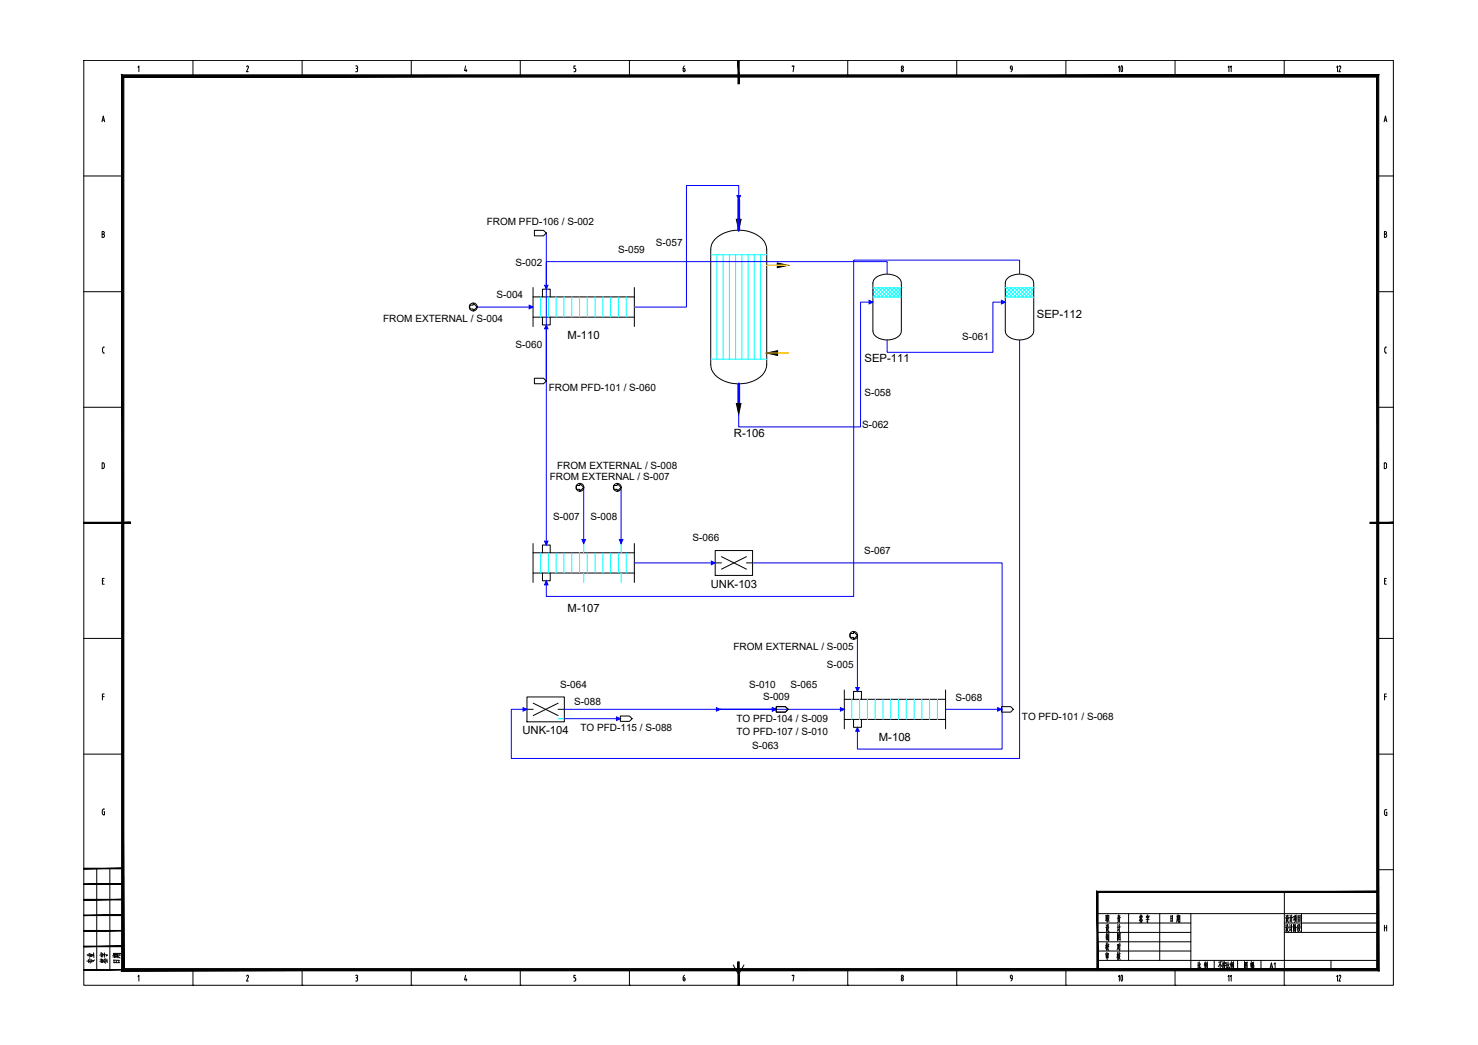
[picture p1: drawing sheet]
<svg xmlns="http://www.w3.org/2000/svg" width="420mm" height="297mm" viewBox="0 0 420 297" stroke-linecap="round" stroke-linejoin="round" font-family="sans-serif">
<g fill="none" stroke="#000" stroke-width=".28">
<path d="M23.8 17.2h372.3v262.9h-372.3zM39.2 19.1l.3-.4v1.7M54.8 17.2h.1M54.8 17.2v4.4M70.1 19l.3-.3 .2 .2-.5 1.5h.5M85.9 17.2h.1M85.9 17.2v4.4M101.1 18.7h.3M101.2 19.5h.2M101.4 18.7l.2 .2v.4l-.2 .2 .3 .3M101.6 19.8v.3M116.9 17.2h.1"/>
<path d="M116.9 17.2v4.4M132.4 18.7l-.3 1.4h.6M132.5 19.7v.7M147.9 17.2h.1M147.9 17.2v4.4M163.6 18.7h-.5v.8a.47 .47 0 0 1 .6 .4 .47 .47 0 0 1-.6 .5M178.9 17.2h.1M178.9 17.2v4.4M194.2 19.5a.45 .45 0 0 1 .5 .3 .45 .45 0 0 1-.4 .5zM194.6 18.7l-.4 .8M210 17.2h.1M225.2 18.9v-.2h.5l-.2 1.7"/>
<path d="M241 17.2h.1M241 17.2v4.4M256.4 19.5a.38 .38 0 0 1 .4 .4 .38 .38 0 0 1-.5 .3zM272 17.2h.1M272 17.2v4.4M287.5 19.7h.3M287.5 19.6a.43 .43 0 0 1-.3-.5 .43 .43 0 0 1 .4-.3l.1 1.1-.3 .5M303 17.2h.1M303 17.2v4.4M334 17.2h.1M334 17.2v4.4M365.1 17.2h.1"/>
<path d="M365.1 17.2v4.4M29 34.6l.4-1.6 .3 1.6M29.1 34.1h.6M101.1 20.4h.3M101.7 20l-.3 .4M393.5 34.6l.4-1.6 .3 1.6M393.6 34.1h.6M23.8 50h11.1M391.7 50h4.4M396.1 50h.1M29.4 66.5l.2-.1v-.4l-.6-.2v1.7h.4l.3-.3v-.4l-.7-.2M393.9 66.5l.2-.1v-.4l-.5-.2v1.7h.3l.3-.3v-.4l-.6-.2"/>
<path d="M23.8 82.9h11.1M29.2 99.1v.8M29.2 99.9l.3 .4M29.4 98.7h.3M29.5 98.7l-.3 .4M391.7 82.9h4.4M393.6 99.1v.8M393.7 99.9l.1 .4 .4 .1M394.2 98.7h-.4l-.1 .4M396.1 82.9h.1M23.8 115.8h11.1M29.4 100.4h.3"/>
<path d="M391.7 115.8h4.4M396.1 115.8h.1M29 131.6h.5l.2 .5-.1 .8-.6 .3zM393.8 131.6h-.3v1.6h.3M393.8 131.6l.4 .4M394.2 132.1v.6M394.2 132.7l-.4 .5M396.1 148.6h.1M29.1 165.1h.4M29.6 164.4h-.5v1.7h.5M393.6 165.1h.4M394.1 164.4h-.5v1.7h.5"/>
<path d="M23.8 181.5h11.1M29.1 198h.5M29.6 197.3h-.5v1.7M391.7 181.5h4.4M393.6 198h.5M394.1 197.3h-.5v1.7M396.1 181.5h.1M23.8 214.4h11.1M391.7 214.4h4.4M396.1 214.4h.1M29.1 230.4v.8M29.5 230.7h.2v.9l-.4-.1-.2-.4"/>
<path d="M29.7 230h-.4l-.2 .4M393.9 230.2h.3M393.9 230.1l-.3 .5v.9l.3 .3M394 230.9h.2v.9h-.3M27.5 246.9v28.8M31.2 246.9v28.8M312 259.7h79.7M320.8 259.7v13.3M329.7 259.7v13.3M338.5 259.7v16M365.1 253.5v26.6M370 259.7v5.3"/>
<path d="M391.7 247.2h4.4M396.1 247.2h.1M39.2 277.6l.3-.4v1.7M54.8 275.7v4.4M70.4 277.2l.2 .2v.3M70.4 277.2l-.3 .3M70.6 277.8l-.5 1.1h.5M85.9 275.7v4.4M101.1 277.2h.3M101.1 278.9h.3M101.2 277.9h.2M101.4 277.2l.3 .3-.3 .4"/>
<path d="M101.4 277.9l.3 .4M101.6 278.3v.2M101.7 278.5l-.3 .3M116.9 275.7v4.4M132.4 277.2l-.3 1.3h.6M132.5 278.2v.7M147.9 275.7v4.4M163.1 278.9h.3M163.6 277.2h-.5v.7l.5 .1v.5M163.7 278.5l-.3 .3M178.9 275.7v4.4M194.2 278.5l.3 .3 .3-.3"/>
<path d="M194.2 277.9l.5 .1v.5M194.2 277.9v.6M194.6 277.2l-.4 .7M208.4 274.3l1.6 2.7 1.5-2.7M225.2 277.4v-.2h.5l-.2 1.7M241 275.7v4.4M256.2 278.5l.3-.6 .2 .2v.4M256.2 278.5l.3 .3 .3-.3M272 275.7v4.4M287.2 277.5l.3-.3 .3 .3M287.2 277.8l.3 .3M287.2 277.6v.2"/>
<path d="M287.5 278.2h.3M287.8 278.1l-.4 .7M287.8 277.6v.5M303 275.7v4.4M312 273h79.7M312 262.4h26.5M312 265h26.5M312 267.7h26.5M312 270.3h26.5M324.1 261.6l.1 .3M324.2 260l-.2 .9M324.2 260.5l.1 .3"/>
<path d="M324.3 261.5v.4M324.3 260.8l.6 .8M324.3 260.7l-.4 1M324.4 260.4l-.3 .1M324.5 261.3l-.4 .1M324.6 260.1l-.2 .6M324.6 261.5l-.1 .6M324.6 260.5v.3M324.7 262.1l-.7 .1M324.8 260.4l-.3 .1M325.9 260.4v.4M326.2 260l.1 .4"/>
<path d="M326.2 261v1.2l-.2-.3M326.4 260.8h-.4M326.5 260.7l-.3 .4M326.6 260.4l-.7 .1M326.7 260.4l-.2 .4M326.7 261.3l-.9 .1M332.9 260.3v1.7M333.2 261l-.3 .1M333.3 261.7l-.4 .1M333.3 260.3l-.4 .2M333.3 260.3v1.6M334 275.7v4.4"/>
<path d="M334.7 260.1v1.3M334.7 261.6l-.2 .6M334.8 261.6l.1 .3M334.9 260.8h-.2M334.9 261.1h-.2M335 260l-.1 1.4M335.1 260.4l-.6 .1M335.1 261.4l-.6 .1M335.2 260.3l-.1 1.9M335.4 260.8h-.2M335.4 261.2l-.3 .1M335.4 260.2v2l-.2-.2"/>
<path d="M335.4 260.3h-.2M340.6 273.5v1.7M340.9 274.3l-.3 .1M340.9 274.9l-.4 .5M340.9 273.4v1.8l.3 .2h.1v-.5M341.3 274l-.4 .6M342.5 273.8v1.7M342.6 273.4l-.3 1M342.7 274.4l.1 .3M342.8 273.7l-.2 .9M342.9 274.1l-.2 .1M342.9 274.1l-.2 1.2"/>
<path d="M343 273.7l-.4 .1M343.1 273.9v1M343.2 273.4v2l-.1-.2M345.2 273v2.7M346.9 273.9v1.5M346.9 273.4l-.6 1.4M347 274.1l.3 .6M347.3 273.4l-.9 .1M347.7 273.3v2.1l-.2-.2M347.8 274.3l-.3 .3M347.8 273.9l-.3 .1M347.9 273.6l-.1 .5"/>
<path d="M348.1 273.9l-.1 .9 .3 .6M348.1 273.3v.3M348.2 274.4l-.4 1.1M348.3 273.8h-.4M348.4 273.6l-.1 .4M348.4 274.4l-.6 .1M348.7 273.5v1.7M349 274.2l-.3 .2M349.1 273.4v1.8l.2 .2h.2v-.5M349.4 274l-.3 .6M350 273.8v1.7M350.1 273.3l-.3 1.1"/>
<path d="M350.1 274.4l.2 .3M350.3 273.7l-.3 .9M350.3 274.1l-.1 .1M350.4 274.1l-.3 1.2M350.4 273.6l-.3 .2M350.5 273.9v1M350.7 273.3v2.1l-.2-.2M351.8 273v2.7M353.8 275.4v-2v2M353.8 275.3h.7M354.1 274.1l.4 .5M354.1 274.9l.1 .3"/>
<path d="M354.1 274.6l.1 .2M354.2 273.7l-.3 .6M354.3 273.9l-.2 .1M354.4 273.8l-.5 .9M354.5 273.4v2M354.5 273.5l-.7 .1M355.6 274l.3-.1-.1 .7M355.6 273.8v.9M355.7 273.3v2.2M356 274.4v1.1M356.1 273.8v.6M356.2 274.5v.9"/>
<path d="M356.3 273.8v.4l-.2 .1M356.3 273.8l-.2 .1M356.4 274.9l-.4 .1M356.4 275.3l-.4 .1M356.4 274.5l-.4 .1M356.4 274.4v1M356.4 273.5l-.4 .1M365.1 262.4h26.6M365.1 265h26.6M365.5 262.9l.1 .3M365.6 260.2l.1 .3M365.6 263.5v1"/>
<path d="M365.6 263.6h-.2M365.7 260.9h-.3M365.7 260.8v1M365.7 264.2l-.2 .5M365.8 261.1l.4-.1-.5 1.2M365.8 264l.4 .8h.1M365.8 261.5l-.2 .5M365.9 261.3l.5 .9M365.9 262.8l-.2 1M365.9 260.1l-.2 1M366 262.8l.1 .8h.2M366 262.9h-.1"/>
<path d="M366.1 260.1v.7l.3 .1M366.1 260.2l-.2 .1M366.1 263.8h-.3M366.2 263.7l-.6 1.1M366.6 262.8l.2 .4M366.7 263.4v1.2l.1-.5M366.7 260.1l.1 .4M366.7 263.5l-.2 .1M366.8 260.8l-.2 .1M366.8 260.7v1.2M366.9 261.5l-.2 .4M367.1 262.7v2.1"/>
<path d="M367.2 260.1v2.1M367.4 263.5l-.6 .1M367.5 260.8l-.6 .1M367.7 262.7v2.1M367.9 260.5v.9M367.9 262.9h-.2M367.9 262.8l-.1 1.4-.1-.2M368 260.5h-.3M368.1 261.3l-.4 .3M368.1 263.6l-.3 1.2M368.1 260.5v1.1M368.2 262.9l.4 .8"/>
<path d="M368.2 262.7l-.3 1M368.3 263.5v1.4M368.3 260.8l-.3 1.4M368.3 260.2l-.1 .5M368.3 261.6l.2 .5M368.5 260.6l-.4 .1M368.5 260.5v1.1M368.6 260.1l-.5 .2M368.9 262.9v1.8M369 260.2v1.9M369.1 263.6l-.2 .1M369.1 263.3l-.2 .1"/>
<path d="M369.1 264l-.3 .2M369.1 262.8l-.2 .3M369.3 264l.3 .7M369.3 262.8l-.1 .9M369.5 261.2l-.5 .1M369.5 260.8h-.5M369.5 262.8l.1 .7M369.5 262.9h-.2M369.5 263.8h-.2M369.6 263.7l-.5 1.1M369.6 261.7l-.6 .1M369.6 260.3l-.6 .1"/>
<path d="M369.6 260.2v1.9M378.4 273v2.7M393.6 263v1.7M393.6 263.7h.6M394.2 263v1.7M54.8 280.1h.1M85.9 280.1h.1M116.9 280.1h.1M147.9 280.1h.1M178.9 280.1h.1M210 280.1h.1M241 280.1h.1"/>
<path d="M272 280.1h.1M303 280.1h.1M334 280.1h.1M365.1 280.1h.1"/>
<circle cx="256.5" cy="19.1" r=".32"/>
<circle cx="256.5" cy="277.5" r=".32"/>
</g>
<g fill="#000" stroke="#000" stroke-width=".28">
<path d="M209.8 17.2l.3 6.6v-6.6zM209.8 17.2l.3 6.6h-.3z"/>
<path d="M34.6 21.3l.6 254v-253.4zM34.6 21.3l.6 254-.6 .7zM35.2 275.3l-.6 .7 356.8-.7zM34.6 276l356.8-.7 .6 .7zM391.4 21.9v253.4l.6 .7zM392 21.3v254.7l-.6-254.1zM35.2 21.9h356.2l.6-.6zM34.6 21.3h357.4l-356.8 .6z"/>
<path d="M23.8 148.4v.4l13.3-.4zM23.8 148.8l13.3-.4v.4z"/>
<path d="M389.5 148.8h6.6v-.4zM389.5 148.4h6.6l-6.6 .4z"/>
<path d="M23.8 255.8h11.1v-.2zM23.8 255.6h11.1l-11.1 .2z"/>
<path d="M23.8 251.4h11.1v-.2zM23.8 251.2h11.1l-11.1 .2z"/>
<path d="M23.8 247h11.1v-.2zM23.8 246.8h11.1l-11.1 .2z"/>
<path d="M312.2 253.7h79.5v-.3zM311.8 253.4h79.9l-79.5 .3zM311.8 253.4l.4 22.3v-22zM311.8 253.4l.4 22.3h-.4z"/>
<path d="M23.8 275.7h11.1v-.1zM23.8 275.6h11.1l-11.1 .1z"/>
<path d="M23.8 269.1h11.1v-.2zM23.8 268.9h11.1l-11.1 .2z"/>
<path d="M23.8 264.7h11.1v-.2zM23.8 264.5h11.1l-11.1 .2z"/>
<path d="M23.8 260.3h11.1v-.2zM23.8 260.1h11.1l-11.1 .2z"/>
<path d="M209.8 273.4v6.7h.3zM209.8 273.4h.3v6.7z"/>
</g>
<g fill="none" stroke="#000" stroke-width=".28">
<path d="M203.3 67.9a10 10 0 0 1 13.9 .7l.7 1.5 .1 .8v32.8a5.7 5.7 0 0 1-4.7 4.9 9.7 9.7 0 0 1-10.5-2.7l-.5-.7-.3-1.5v-32.8a4.1 4.1 0 0 1 1.3-3zM248.8 79.1a5.4 5.4 0 0 1 7.1 .4l.3 1v13.6a3.6 3.6 0 0 1-4 2.5 3.6 3.6 0 0 1-4.1-2.5v-13.6l.3-1zM286.5 79.1a5.4 5.4 0 0 1 7.1 .4l.3 1v13.6a3.6 3.6 0 0 1-4.1 2.5 3.6 3.6 0 0 1-4-2.5v-13.6l.3-1zM151.5 81.7v11.1M151.5 90.2h28.8M151.5 84.4h28.8M154.2 84.4v-2.2h2.2v2.2M154.2 90.2v2.2h2.2v-2.2M180.3 81.7v11.1M151.5 154.5v11.1M151.5 157.1h28.8M154.2 157.1v-2.2h2.2v2.2"/>
<path d="M180.3 154.5v11.1M151.5 162.9h28.8M154.2 162.9v2.2h2.2v-2.2M240 196.1v11.1M240 198.8h28.8M242.6 198.8v-2.3h2.3v2.3M268.8 196.1v11.1M240 204.5h28.8M242.6 204.5v2.2h2.3v-2.2"/>
</g>
<g fill="none" stroke="#0ff" stroke-width=".28">
<path d="M202 72.4h16M203.8 72.4v29.7M205.6 72.4v29.7M207.3 72.4v29.7M209.1 72.4v29.7M210.9 72.4v29.7M212.7 72.4v29.7M214.4 72.4v29.7M216.2 72.4v29.7M153.7 84.4v5.8M155.9 84.4v5.8M158.1 84.4v5.8"/>
<path d="M160.3 84.4v5.8M162.5 84.4v5.8M164.7 84.4v5.8M166.9 84.4v5.8M169.2 84.4v5.8M171.4 84.4v5.8M173.6 84.4v5.8M175.8 84.4v5.8M178 84.4v5.8M248.1 83.6l.8 .8M248.1 82.5l1.9 1.9M248.1 81.8h8.1"/>
<path d="M248.1 84.4h8.1M248.6 81.8l2.5 2.6M248.7 81.8l-.6 .6M249.7 81.8l2.6 2.6M249.8 81.8l-1.7 1.7M250.7 81.8l2.7 2.6M250.9 81.8l-2.5 2.6M251.8 81.8l2.7 2.6M252 81.8l-2.6 2.6M252.9 81.8l2.7 2.6M253.1 81.8l-2.6 2.6M254 81.8l2.2 2.2"/>
<path d="M254.2 81.8l-2.6 2.6M255.1 81.8l1.1 1.1M255.3 81.8l-2.6 2.6M256.2 81.8h.1M256.2 82l-2.4 2.4M256.2 83.1l-1.3 1.3M256.2 84.2l-.2 .2M285.8 81.8h8.1M285.8 84.4h8.1M285.8 83.6l.8 .8M285.8 82.5l1.9 1.9M286.2 81.8l2.6 2.6"/>
<path d="M286.4 81.8l-.6 .6M287.3 81.8l2.6 2.6M287.5 81.8l-1.7 1.7M288.4 81.8l2.6 2.6M288.6 81.8l-2.6 2.6M289.5 81.8l2.6 2.6M289.7 81.8l-2.7 2.6M290.6 81.8l2.6 2.6M290.8 81.8l-2.7 2.6M291.7 81.8l2.2 2.2M291.9 81.8l-2.7 2.6M292.8 81.8l1.1 1.1"/>
<path d="M293 81.8l-2.6 2.6M293.9 81.8h.1M293.9 82l-2.4 2.4M293.9 83.1l-1.3 1.3M293.9 84.2l-.2 .2M202 102.1h16M153.7 157.1v5.8M155.9 157.1v5.8M158.1 157.1v5.8M160.3 157.1v5.8M162.5 157.1v5.8M164.7 157.1v5.8"/>
<path d="M166.9 157.1v5.8M169.2 157.1v5.8M171.4 157.1v5.8M173.6 157.1v5.8M175.8 157.1v5.8M178 157.1v5.8M242.1 198.8v5.7M244.4 198.8v5.7M246.6 198.8v5.7M248.8 198.8v5.7M251 198.8v5.7M253.2 198.8v5.7"/>
<path d="M255.4 198.8v5.7M257.6 198.8v5.7M259.9 198.8v5.7M262.1 198.8v5.7M264.3 198.8v5.7M266.5 198.8v5.7"/>
</g>
<!-- layer: EQUIPMENT -->
<path d="M165.9 154.5v2.6M176.6 154.5v2.6M165.9 162.9v2.7M176.6 162.9v2.7M158.7 204.3h1.7" fill="none" stroke="#0ff" stroke-width=".28"/>
<!-- layer: equipment_outline -->
<path d="M203.3 156.5h10.6v7.1h-10.6zM149.8 198.1h10.6v7.1h-10.6z" fill="none" stroke="#000" stroke-width=".28"/>
<!-- layer: internal_symbol -->
<path d="M205.1 158.2l7.1 3.6M212.2 158.2l-7.1 3.6M151.6 199.9l7.1 3.5M158.7 199.9l-7.1 3.5" fill="none" stroke="#000" stroke-width=".28"/>
<!-- layer: process_line -->
<path d="M203.3 160h1.8M212.2 160h1.7M149.8 201.6h1.8M158.7 201.6h1.7" fill="none" stroke="#000" stroke-width=".28"/>
<path d="M210 56.7v8.7M210 109.1v5.6" fill="none" stroke="#00f" stroke-width=".8"/>
<path d="M209.3 62.3h1.4l-.7 3.1zM221 74.7l3.1 .7-3.1 .7zM209.3 114.7h1.3l-.6 3.1zM218 100.4l3.1-.7v1.3z" fill="#000" stroke="#000" stroke-width=".28"/>
<path d="M218 75.4h6.1M218 100.4h6.1h-3" fill="none" stroke="#ffbf00" stroke-width=".38"/>
<!-- layer: STREAM -->
<g fill="none" stroke="#00f" stroke-width=".28">
<path d="M210 56.7v-4h-14.9v34.6h-14.8M155.3 66.2v16M252.2 77.9v-3.5h-96.9v80.5M289.8 77.9v-4h-47.1v95.6h-87.4v-4.4M135.6 87.3h15.9M155.3 92.4v15.9M248.1 85.9h-3.5v35.5h-34.6v-3.6M285.8 85.9h-3.5v14.2h-30.1v-3.5M289.8 96.6v119h-144.4v-14h4.4M165.9 138.5v16M176.6 138.5v16M180.3 160h23"/>
<path d="M213.9 160h71v52.9h-41.2v-6.2M243.7 180.6v15.9M160.4 201.6h44.4M160.4 204.3h15.9M204.8 201.6h35.2M204.8 201.6h15.9M268.8 201.6h15.9"/>
</g>
<!-- layer: STREAM_ARROW -->
<g fill="#00f" stroke="#00f" stroke-width=".28">
<path d="M154.8 81.1h1l-.5 1.1z"/>
<path d="M150.4 86.8l1.1 .5-1.1 .5z"/>
<path d="M243.3 195.4h.9l-.5 1.1z"/>
<path d="M165.4 153.4h1l-.5 1.1z"/>
<path d="M176.1 153.4h1l-.5 1.1z"/>
<path d="M219.6 201.2l1.1 .4-1.1 .5z"/>
<path d="M209.5 55.6h1l-.5 1.1z"/>
<path d="M247 85.4l1.1 .5-1.1 .5z"/>
<path d="M154.8 153.8h1l-.5 1.1z"/>
<path d="M155.3 92.4l.5 1.1h-1z"/>
<path d="M284.7 85.4l1.1 .5-1.1 .5z"/>
<path d="M155.3 165.1l.5 1.1h-1z"/>
<path d="M148.7 201.2l1.1 .4-1.1 .5z"/>
<path d="M203.7 201.2l1.1 .4-1.1 .5z"/>
<path d="M238.9 201.2l1.1 .4-1.1 .5z"/>
<path d="M202.2 159.5l1.1 .5-1.1 .5z"/>
<path d="M243.7 206.7l.5 1.1h-.9z"/>
<path d="M283.6 201.2l1.1 .4-1.1 .5z"/>
<path d="M175.2 203.8l1.1 .5-1.1 .5z"/>
</g>
<!-- layer: CONNECTOR -->
<g fill="none" stroke="#000" stroke-width=".28">
<path d="M151.9 65.5h2.6l.8 .7-.8 .8h-2.6zM133.5 86.7h1v-.5l1.1 1.1-1.1 1.1v-.6h-1zM151.9 107.5h2.6l.8 .8-.8 .8h-2.6zM163.9 138h.9v-.6l1.1 1.1-1.1 1.1v-.5h-.9zM174.5 138h1v-.6l1.1 1.1-1.1 1.1v-.5h-1zM241.7 180.1h.9v-.6l1.1 1.1-1.1 1.1v-.5h-.9zM176.3 203.5h2.6l.8 .8-.8 .7h-2.6zM220.7 200.9h2.6l.8 .7-.8 .8h-2.6zM284.7 200.9h2.6l.8 .7-.8 .8h-2.6z"/>
<circle cx="134.5" cy="87.3" r="1.12"/>
<circle cx="164.9" cy="138.5" r="1.12"/>
<circle cx="175.5" cy="138.5" r="1.12"/>
<circle cx="242.7" cy="180.6" r="1.12"/>
</g>
<text font-size="6.6" x="315.7" y="280.8">10</text>
<text font-size="6.2" x="315.7" y="22.2">10</text>
<g font-size="5.7">
<text x="27.9" y="275.2" transform="rotate(-90 27.9 275.2)">专业</text>
<text x="30.7" y="274.8">日期</text>
</g>
<g font-size="5.3">
<text x="312.9" y="266">设 计</text>
<text x="313.3" y="268.5">制 图</text>
<text x="31.4" y="275.2" transform="rotate(-90 31.4 275.2)">签字</text>
<text x="312.9" y="271.3">校 对</text>
</g>
<text font-size="4.4" x="363.4" y="276.6" transform="rotate(-90 363.4 276.6)">A1</text>
<g font-size="4">
<text x="351" y="21.5" transform="rotate(-90 351 21.5)">11</text>
<text x="382.1" y="21.5" transform="rotate(-90 382.1 21.5)">12</text>
<text x="351" y="280.1" transform="rotate(-90 351 280.1)">11</text>
<text x="382.1" y="280.1" transform="rotate(-90 382.1 280.1)">12</text>
</g>
<g font-size="3.2">
<text x="294.8" y="90.5">SEP-112</text>
<text x="161.4" y="96.3">M-110</text>
<text x="245.8" y="102.9">SEP-111</text>
<text x="208.6" y="124.1">R-106</text>
<text x="202" y="167.1">UNK-103</text>
<text x="161.4" y="174.1">M-107</text>
<text x="148.5" y="208.7">UNK-104</text>
<text x="249.8" y="210.7">M-108</text>
</g>
<g font-size="2.8">
<text x="138.4" y="64">FROM PFD-106 / S-002</text>
<text x="175.7" y="72">S-059</text>
<text x="186.5" y="70">S-057</text>
<text x="146.6" y="75.6">S-002</text>
<text x="141.1" y="84.8">S-004</text>
<text x="108.9" y="91.5">FROM EXTERNAL / S-004</text>
<text x="146.6" y="99">S-060</text>
<text x="273.5" y="96.6">S-061</text>
<text x="156" y="111.2">FROM PFD-101 / S-060</text>
<text x="245.7" y="112.5">S-058</text>
<text x="245.1" y="121.7">S-062</text>
<text x="156.3" y="136.3">FROM EXTERNAL / S-007</text>
<text x="158.4" y="133.3">FROM EXTERNAL / S-008</text>
<text x="157.3" y="147.9">S-007</text>
<text x="167.9" y="147.9">S-008</text>
<text x="196.9" y="153.8">S-066</text>
<text x="245.6" y="157.3">S-067</text>
<text x="208.5" y="184.9">FROM EXTERNAL / S-005</text>
<text x="235.1" y="189.9">S-005</text>
<text x="159.3" y="195.4">S-064</text>
<text x="212.9" y="195.4">S-010</text>
<text x="224.7" y="195.4">S-065</text>
<text x="163.3" y="200.3">S-088</text>
<text x="216.9" y="199">S-009</text>
<text x="271.6" y="199.2">S-068</text>
<text x="165" y="207.8">TO PFD-115 / S-088</text>
<text x="209.3" y="205.2">TO PFD-104 / S-009</text>
<text x="209.3" y="209">TO PFD-107 / S-010</text>
<text x="290.5" y="204.6">TO PFD-101 / S-068</text>
<text x="213.8" y="212.9">S-063</text>
</g>
</svg>
